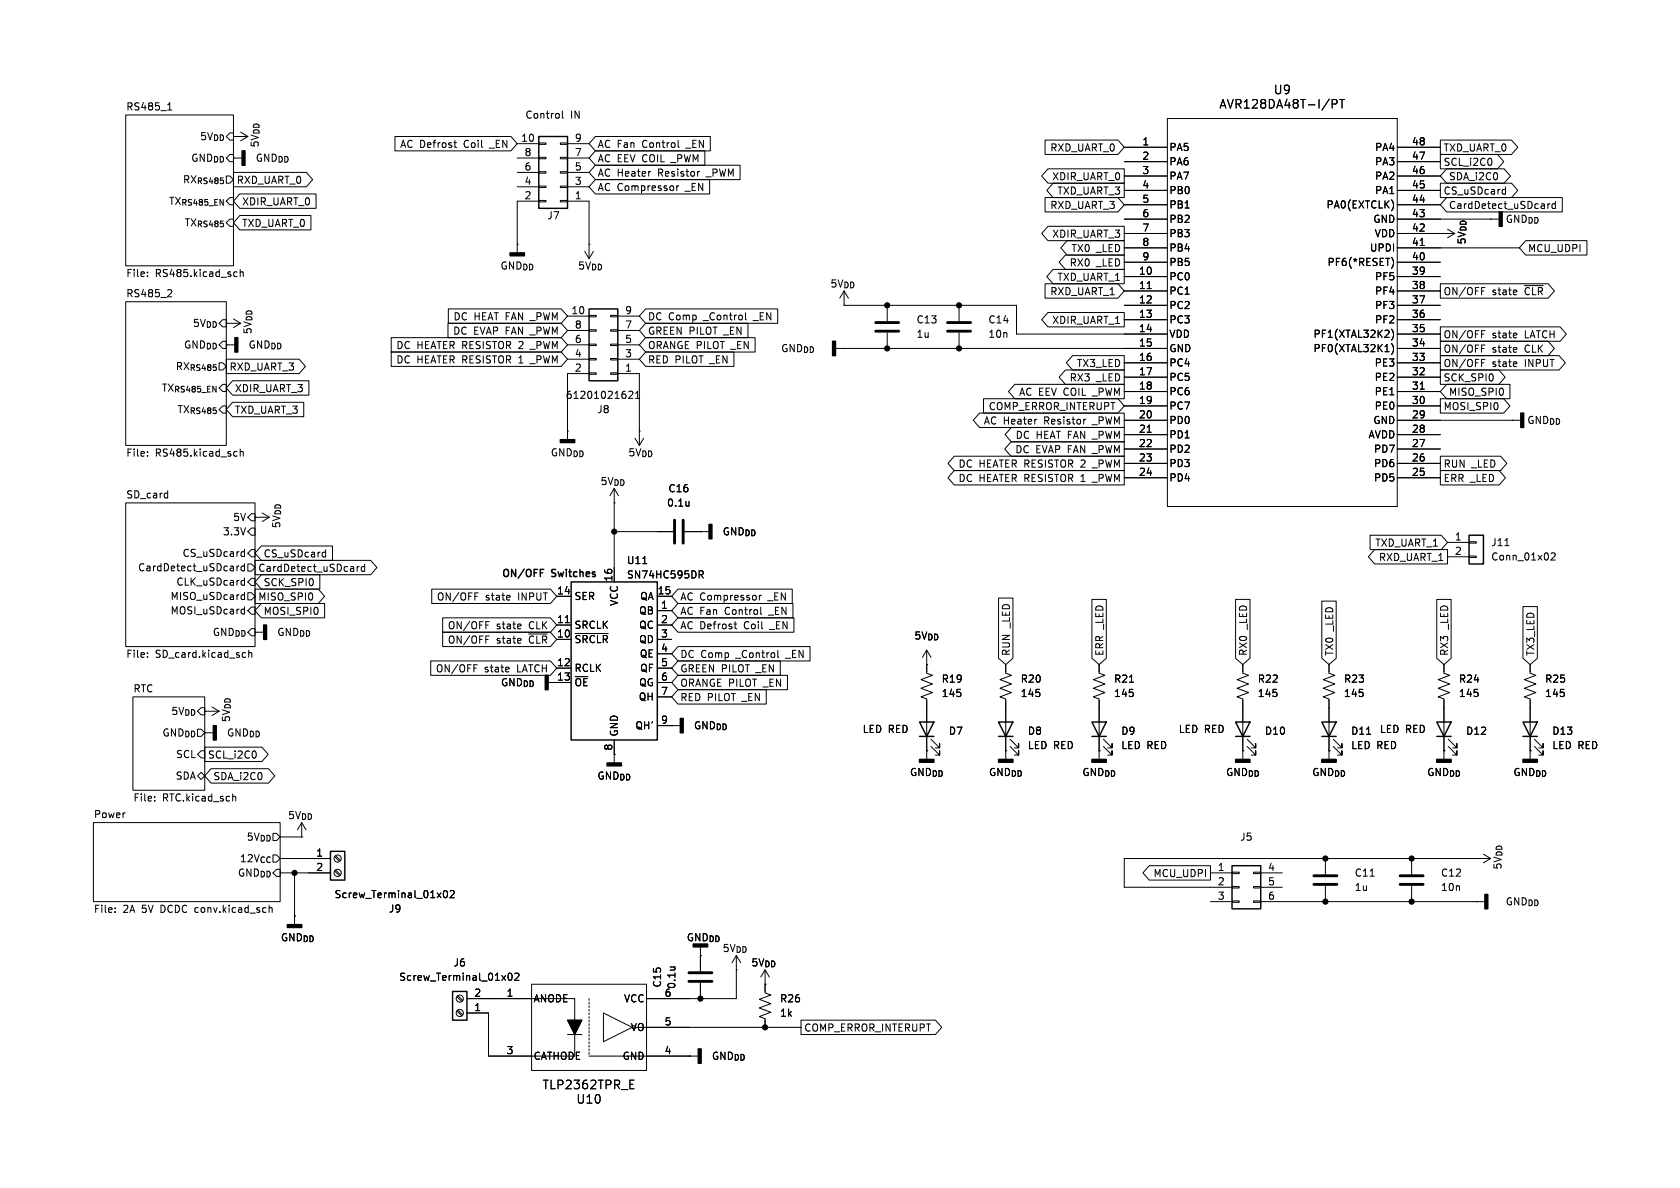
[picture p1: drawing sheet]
<svg xmlns="http://www.w3.org/2000/svg" width="297mm" height="210mm" viewBox="0 0 297 210" stroke-linecap="round" stroke-linejoin="round" font-family="sans-serif">
<g fill="none" stroke="#000" stroke-width=".18">
<path d="M29.6 19.4h.8M29.8 18.5l.2-.3v1.2M99.4 19.6v1.1l.2 .2M235.5 18.4l.7-.1 .2-.2-.1-.4-.2-.1h-.6v1.5M236.8 17.6h.9M237.3 17.6v1.5M22.2 20.3h19.1v26.7h-19.1zM41.3 30.5h12.9l1.1 1.3-1.1 1.2h-12.9zM41.3 24.1h2.5M42.4 38.1h12.6v2.5h-12.6l-1.1-1.2zM42.4 34.3h13.5v2.5h-13.5l-1.1-1.2zM42.5 23.4l1.3 .7"/>
<path d="M43.8 24.1l-1.3 .8M69.8 24.1h20.5l1.1 1.3-1.1 1.3h-20.5zM80.2 25.2h.5M80.4 25.9l.3 .2M91.4 33h3.8M91.4 30.5h3.8M91.4 27.9h3.8M91.4 25.4h3.8M95.2 35.4h1.3v.3h-1.3zM95.2 32.9h1.3v.2h-1.3zM95.2 30.4h1.3v.2h-1.3zM95.2 27.8h1.3v.3h-1.3z"/>
<path d="M95.2 25.3h1.3v.2h-1.3zM95.2 35.6h-3.8v9.1M99.1 35.4h1.2v.3h-1.2zM99.1 32.9h1.2v.2h-1.2zM99.1 30.4h1.2v.2h-1.2zM99.1 27.8h1.2v.3h-1.2zM99.1 25.3h1.2v.2h-1.2zM100.3 35.6h3.8v10.1M100.3 33h3.8M100.3 30.5h3.8M100.3 27.9h3.8M100.3 25.4h3.8"/>
<path d="M105.3 26.7h19.3v2.5h-19.3l-1.2-1.3zM105.3 29.2h25.5v2.6h-25.5l-1.2-1.3zM105.3 24.1h20.3v2.6h-20.3l-1.2-1.3zM105.3 31.7h20.2v2.6h-20.2l-1.2-1.3zM114.9 30.3h.1M119.6 32.8v.9M119.9 24.8v1.1l.2 .2M120 32.8l-.4 .3M123.7 30.3l-.3 .1M184.8 34.9h12.8l1.2 1.3-1.2 1.3h-12.8zM184.8 24.8h12.8l1.2 1.2-1.2 1.3h-12.8zM185.3 29.8h13.5v2.6h-13.5l-1.1-1.3z"/>
<path d="M186.2 32.4h12.6v2.5h-12.6l-1.1-1.2zM198.8 38.7h7.6M198.8 26h7.6M198.8 28.6h7.6M198.8 31.1h7.6M198.8 33.7h7.6M198.8 36.2h7.6M206.4 21h40.6v68.5h-40.6zM246.3 35.9v.8M247 38.7h18M247 26h7.6M247 28.6h7.6"/>
<path d="M247 31.1h7.6M247 33.7h7.6M247 36.2h7.6M254.6 32.4h12.6l1.1 1.3-1.1 1.2h-12.6zM254.6 24.8h12.6l1.1 1.2-1.1 1.3h-12.6zM254.6 27.3h10.1l1.1 1.3-1.1 1.2h-10.1zM255.7 34.9h20.5v2.6h-20.5l-1.1-1.3zM255.7 29.8h10.2l1.1 1.3-1.1 1.3h-10.2l-1.1-1.3zM263.5 38.7h.1M263.7 28.2v.8M265.8 33.5h.4M266.2 33.1v1.2"/>
<path d="M266.2 34.3h-.4M273.6 36v.9M274 36l-.4 .3M275 36.1l-.4-.1-.2 .3 .1 .5h.5M275 35.6v1.3M22.2 53.3h17.8v25.4h-17.8zM26.1 48.8v.1M26.1 48.1v.1M30.1 51.2l.3 .2-.1 .3-.7 .8h.8M40 57.2h2.5M41.3 56.4l1.2 .8M41.6 48.1h.3"/>
<path d="M41.9 48.8l-.3 .1M42.5 48.2l.1-.1h.3l.1 .8M42.5 47.6v1.3M42.5 57.2l-1.2 .7M69.2 59.7h30l1.1 1.3-1.1 1.2h-30zM79.2 57.1h20l1.1 1.3-1.1 1.3h-20zM79.3 54.6h19.9l1.1 1.3-1.1 1.3h-19.9zM91.4 43.2h.1M100.3 58.4h3.8M100.3 55.9h3.8M103.4 44.5l.7 1.2M104.1 58.3h1.3v.2h-1.3z"/>
<path d="M104.1 55.8h1.3v.2h-1.3zM104.1 43.2h.1M104.9 44.5l-.8 1.2M107.9 58.3h1.3v.2h-1.3zM107.9 55.8h1.3v.2h-1.3zM109.2 58.4h3.8M109.2 55.9h3.8M114.1 54.6h23.4v2.6h-23.4l-1.1-1.3zM114.1 57.1h18.1v2.6h-18.1l-1.1-1.3zM114.1 59.7h19.4v2.5h-19.4l-1.1-1.2zM131.8 55.3v1.1l.2 .2M149.2 54h.1"/>
<path d="M149.2 54h30.5v5.1h26.7M149.2 51.4l-.7 1.3M149.2 51.4l.8 1.3M149.2 51.4v2.6M156.8 54v2.8M156.8 58.8v2.8M169.5 54v2.8M169.5 58.8v2.8M184.8 50.2h12.8l1.2 1.2-1.2 1.3h-12.8zM185.3 55.2h13.5v2.6h-13.5l-1.1-1.3zM185.3 40h13.5v2.5h-13.5l-1.1-1.2zM186.2 47.6h12.6v2.6h-12.6l-1.1-1.3z"/>
<path d="M188.3 45.1h10.5v2.5h-10.5l-1.1-1.2zM188.7 42.5h10.1v2.6h-10.1l-1.2-1.3zM198.8 48.9h7.6M198.8 41.3h7.6M198.8 43.8h7.6M198.8 46.4h7.6M198.8 51.4h7.6M198.8 54h7.6M198.8 56.5h7.6M202.8 51h.7M246 58.2a1.46 1.46 0 0 1 0 1.9M246.1 45.5a1.49 1.49 0 0 1 0 1.9"/>
<path d="M247 48.9h7.6M247 41.3h10.2M247 43.8h21.6M247 46.4h7.6M247 51.4h7.6M247 54h7.6M247 56.5h7.6M247 59.1h7.6M251.1 43.4h.7M254.6 41.3h.1M254.6 50.2h19.1l1.1 1.2-1.1 1.3h-19.1zM254.6 57.8h21.2l1.1 1.3-1.1 1.2h-21.2z"/>
<path d="M255.9 40.5l1.3 .8M257.2 41.3l-1.3 .7M261.9 50.8h.6M261.9 58.5h.6M269.5 50.5h3.3M269.7 42.5h10.8v2.6h-10.8l-1.1-1.3zM26.1 79.9v.1M40 63.5h12.9l1.1 1.3-1.1 1.2h-12.9zM41.1 71.1h12.6v2.6h-12.6l-1.1-1.3zM41.1 67.3h13.5v2.6h-13.5l-1.1-1.3zM41.6 79.8l.3 .1M42.5 79.4v1.2"/>
<path d="M42.5 79.9l.1-.1 .3 .1 .1 .7M69.2 62.2h30l1.1 1.3-1.1 1.3h-30zM93.7 64.3h.9M93.7 61.8h.9M100.3 76.2h.1M100.3 63.5h3.8M100.3 61h3.8M104.1 65.9h1.3v.3h-1.3zM104.1 63.4h1.3v.2h-1.3zM104.1 60.8h1.3v.3h-1.3zM104.1 66h-3.8v11.7M107.9 65.9h1.3v.3h-1.3z"/>
<path d="M107.9 63.4h1.3v.2h-1.3zM107.9 60.8h1.3v.3h-1.3zM109.2 66h3.8v12.7M109.2 63.5h3.8M109.2 61h3.8M111.2 69.3l.4-.1 .3 .3-.8 .9h.8M112.3 77.5l.7 1.2M112.4 70.4h.7M112.4 69.5l.3-.3v1.2M113 76.2h.1M113.8 77.5l-.8 1.2M114.1 62.2h15.6v2.6h-15.6l-1.1-1.3z"/>
<path d="M147.7 61.6h58.7M149.2 61.6h.1M173.2 73h25.6v2.6h-25.6l-1.1-1.3zM173.9 70.5h23.7l1.2 1.3-1.2 1.2h-23.7zM178.7 78.1h20.1v2.5h-20.1l-1.1-1.2zM178.8 75.6h20v2.5h-20l-1.1-1.3zM179.4 67.9h19.4v2.6h-19.4l-1.1-1.3zM183.2 74.1h.1M188.3 65.4h10.5v2.5h-10.5l-1.1-1.2zM189.6 62.9h9.2v2.5h-9.2l-1.1-1.3zM191.9 74.1l-.2 .1M198.8 74.3h7.6"/>
<path d="M198.8 64.1h7.6M198.8 66.7h7.6M198.8 69.2h7.6M198.8 71.8h7.6M198.8 76.8h7.6M198.8 79.4h7.6M202.8 76.4h.7M246 60.7a1.46 1.46 0 0 1 0 2M247 74.3h21.9M247 61.6h7.6M247 64.1h7.6M247 66.7h7.6"/>
<path d="M247 69.2h7.6M247 71.8h7.6M247 76.8h7.6M247 79.4h7.6M251.1 68.8h.7M254.6 70.5h11.2l1.1 1.3-1.1 1.2h-11.2zM254.6 65.4h10.4l1.1 1.3-1.1 1.2h-10.4zM254.6 60.3h19.1l1.1 1.3-1.1 1.3h-19.1zM254.6 62.9h21l1.1 1.2-1.1 1.3h-21zM255.7 67.9h11.2v2.6h-11.2l-1.1-1.3zM261.9 61h.6M261.9 63.5h.6"/>
<path d="M267.3 74.3h.1M22.2 88.9h22.9v25.4h-22.9zM26.1 80.5v.1M29.5 87.2h.1M29.6 86.8v1.2M29.6 88h-.1M41.9 80.6h-.3M42.9 97.5l.3 .1M43.2 97.1v1.3M43.2 99.6v1.3M43.2 98.3l-.3 .1M43.8 99.7h.6l.7 .6-.7 .7h-.6z"/>
<path d="M44.4 93.3h.7v1.3h-.7l-.6-.6zM44.4 90.8h.7v1.3h-.7l-.6-.7zM44.4 97.2h.7v1.2h-.7l-.6-.6zM45.1 91.4h.1M45.1 99.1h20.4l1.1 1.2-1.1 1.3h-20.4zM45.1 91.4h2.5M46.2 96.5h12.6v2.6h-12.6l-1.1-1.3zM46.4 90.7l1.2 .7M47.6 91.4l-1.2 .8M57.2 97.6l.4 .1M57.6 97.2v1.3M57.6 98.4l-.4 .1"/>
<path d="M64.5 99.7v1.3M108.6 88.9h.1M108.6 94h10.4M108.6 86.4l-.8 1.2M108.6 86.4l.7 1.2M108.6 86.4v16.5M113.6 99.6h.7M121 94h4.3M121.8 88.6v.9M121.8 89.4h-.1M123.8 94h.1M168.7 83.2h30.1v2.5h-30.1l-1.1-1.2z"/>
<path d="M168.7 80.6h30.1v2.6h-30.1l-1.1-1.3zM193 85.2h1M193 82.7h1M198.8 81.9h7.6M198.8 84.5h7.6M242.2 94.6h12.6l1.1 1.3-1.1 1.3h-12.6zM243 97.2h12.9v2.5h-12.9l-1.1-1.3zM247 81.9h7.6M247 84.5h7.6M254.6 83.2h10.4l1.2 1.3-1.2 1.2h-10.4zM254.6 80.6h10.7l1.1 1.3-1.1 1.3h-10.7zM255.9 95.9h3.8"/>
<path d="M255.9 98.4h3.8M259.7 95.8h1.3v.2h-1.3zM259.7 98.3h1.3v.3h-1.3zM266.1 96.5h.7M274.2 97.9l.5-.2 .2 .4-.7 .9h.7M26.1 115.4v.1M26.1 116.1v.1M41.9 100.1v.8M42.3 100.1l-.4 .2M42.9 102.6l.3 .1M42.9 105.1l.3 .1M42.9 107.7h.3"/>
<path d="M43.1 115.4h.3M43.2 100.1h-.3l-.3 .2 .1 .5h.5M43.2 102.2v1.2M43.2 104.7v1.3M43.2 107.3v1.2M43.2 103.4h-.3M43.2 105.9l-.3 .1M43.2 108.5h-.3M43.4 116.1l-.3 .1M43.8 104.8h.6l.7 .6-.7 .6h-.6zM44 115.5l.2-.1h.3v.8M44 114.9v1.3"/>
<path d="M44.4 102.2h.7v1.3h-.7l-.6-.6zM44.4 107.3h.7v1.3h-.7l-.6-.6zM45.1 104.1h11.2l1.1 1.3-1.1 1.3h-11.2zM46.2 101.6h10.3v2.5h-10.3l-1.1-1.2zM46.2 106.7h11.2v2.5h-11.2l-1.1-1.2zM63.1 100.2v.8M63.5 100.2l-.4 .2M64.5 100.2h-.4l-.2 .2 .1 .5h.5M76.1 116.8h21.2l1.1 1.3-1.1 1.3h-21.2zM76.3 104.1h21l1.1 1.3-1.1 1.3h-21zM78.3 111.8h19l1.1 1.2-1.1 1.3h-19zM78.3 109.2h19l1.1 1.3-1.1 1.3h-19z"/>
<path d="M83.8 117.5h.6M84 104.8h.6M85.9 112.4h.6M85.9 109.9h.6M93.5 112.1h3.3M98.4 105.4h2.6M98.4 110.5h2.6M98.4 113h2.6M98.4 118.1h2.6M99.9 110.1h.8M101.7 112h5.8M116.2 105.4h2.5"/>
<path d="M116.2 110.5h2.5M116.2 113h2.5M116.2 118.1h2.5M116.2 108h2.5M116.2 115.6h2.5M119.9 114.3h23.3v2.5h-23.3l-1.2-1.2zM119.9 116.8h18v2.6h-18l-1.2-1.3zM119.9 106.7h20.3v2.5h-20.3l-1.2-1.2zM119.9 104.1h20.2v2.6h-20.2l-1.2-1.3zM119.9 109.2h20.5v2.6h-20.5l-1.2-1.3zM119.9 119.4h19.3v2.5h-19.3l-1.2-1.2zM123.6 100.9h.5l.2 .3-.1 .3-.6 .1"/>
<path d="M123.9 101.6l.4 .6M129.8 110.3h.5M130 111l.3 .2M134.2 105.2v.9M134.5 107.4v1l.2 .2M134.6 105.2l-.4 .3M137.5 115v1.1l.2 .1M163.8 114.9v4.1l1 .4-2 .7 2 .8-2 .8 2 .7-2 .8 1 .4v10.6M163.8 117.5h.1M163.8 114.9l-.7 1.3M163.8 114.9l.8 1.3M176.5 105.7h2.6v10.7l-1.3 1.1-1.3-1.1z"/>
<path d="M177.8 117.5v1.5l1 .4-2 .7 2 .8-2 .8 2 .7-2 .8 1 .4v10.6M193 106h2.6v10.4l-1.3 1.1-1.3-1.1zM194.3 117.5v1.5l1 .4-2 .7 2 .8-2 .8 2 .7-2 .8 1 .4v10.6M218.4 106h2.6v10.4l-1.3 1.1-1.3-1.1zM219.7 117.5v1.5l1 .4-2 .7 2 .8-2 .8 2 .7-2 .8 1 .4v10.6M233.7 106.3h2.5v10.1l-1.3 1.1-1.2-1.1zM234.9 117.5v1.5l1.1 .4-2.1 .7 2.1 .8-2.1 .8 2.1 .7-2.1 .8 1 .4v10.6M254 106h2.5v10.4l-1.2 1.1-1.3-1.1zM255.3 117.5v1.5l1 .4-2 .7 2 .8-2 .8 2 .7-2 .8 1 .4v10.6M269.2 107.2h2.6v9.2l-1.3 1.1-1.3-1.1zM270.5 117.5v1.5l1 .4-2 .7 2 .8-2 .8 2 .7-2 .8 1 .4v10.6M23.5 123.2h12.7v16.5h-12.7z"/>
<path d="M34.9 137.2l.7-.7 .6 .7-.6 .6zM35.6 132.7h.6v1.3h-.6l-.7-.6zM36.2 132.1h10.1l1.1 1.3-1.1 1.2h-10.1zM36.2 125.7h2.5M37.3 135.9h10.2l1.1 1.3-1.1 1.2h-10.2l-1.1-1.2zM37.5 125l1.2 .7M38.7 125.7l-1.2 .8M45.2 133v.8M96.9 120.7h4.1M108.6 133.4h.1M108.6 130.8v4.1M116.2 120.7h2.5"/>
<path d="M116.2 123.2h2.5M116.2 128.3h4.1M118.7 128.3h.1M119.9 121.9h15.6v2.6h-15.6l-1.2-1.3zM163.8 132.7h.1M164.6 132l1.5 1.5v-.8v.8h-.7M164.6 130.7l1.5 1.5v-.8v.8h-.7M177.8 132.7h.1M178.6 132l1.5 1.5v-.8v.8h-.8M178.6 130.7l1.5 1.5v-.8v.8h-.8M194.3 132.7h.1M195.1 132l1.5 1.5v-.8v.8h-.8"/>
<path d="M195.1 130.7l1.5 1.5v-.8v.8h-.8M199.7 120.6h.7M219.7 132.7h.1M220.5 132l1.5 1.5v-.8v.8h-.8M220.5 130.7l1.5 1.5v-.8v.8h-.8M234.9 132.7h.1M235.7 132l1.5 1.5v-.8v.8h-.7M235.7 130.7l1.5 1.5v-.8v.8h-.7M241.6 129.8h.7M255.3 132.7h.1M256 132l1.6 1.5v-.8v.8h-.8M256 130.7l1.6 1.5v-.8v.8h-.8"/>
<path d="M270.5 132.7h.1M271.3 132l1.5 1.5v-.8v.8h-.8M271.3 130.7l1.5 1.5v-.8v.8h-.8M16.5 145.4h33v14h-33zM27.3 141.5v.1M27.3 140.8v.1M41.2 140.8h.4l.1 .8M49.5 151.8h8.9M49.5 154.3h8.9M49.5 148h3.8M52.1 154.3v9.1M53.3 148h.1"/>
<path d="M53.3 145.4l-.7 1.3M53.3 145.4l.8 1.3M53.3 145.4v2.6M59.2 151.4l.8 .9M59.2 154l.8 .8M59.3 151.3l.9 .8M59.3 153.8l.9 .8M78.5 157.5l.2-.1a.68 .68 0 0 1 .4 .7 .68 .68 0 0 1-.4 .6l-.2-.1-.1-.4zM79.6 157.5l.5-.1 .2 .4-.8 .9h.8M203.2 153h10.8v2.6h-10.8l-1.1-1.3zM214 154.3h3.8M214 159.4h3.8"/>
<path d="M217.8 154.2h1.3v.2h-1.3zM217.8 156.7h1.3v.3h-1.3zM217.8 159.3h1.3v.2h-1.3zM221.6 154.2h1.3v.2h-1.3zM221.6 156.7h1.3v.3h-1.3zM221.6 159.3h1.3v.2h-1.3zM222.9 154.3h3.8M222.9 156.8h3.8M222.9 159.4h39.6M234.3 151.8v2.8M234.3 156.6v2.8M242.2 154.9h.8"/>
<path d="M249.6 151.8v2.8M249.6 156.6v2.8M261 159.4h.1M261 151.8h.1M262.3 151l1.2 .8M263.5 151.8h-64.7v5h19M263.5 151.8l-1.2 .7M20.4 161.2v.1M20.4 160.5v.1M47.6 160v1.3M47.6 160.6l.2-.2 .3 .1v.8M52.1 161.9h.1"/>
<path d="M80.8 178.7l.8 .9M80.8 176.2l.8 .8M80.9 178.6l.9 .8M80.9 176l.9 .9M82.5 176.5h19.1v10.2h-15.2v-7.6h-3.9M89.9 172.2l.2-.2a.68 .68 0 0 1 .4 .7 .68 .68 0 0 1-.4 .6l-.2-.1-.1-.4zM91 172.2l.5-.2 .2 .4-.7 .9h.7M94 174h20.3v15.2h-20.3zM104.1 176.5v.3M104.1 177.2v.3M104.1 177.8v.3M104.1 178.4v.4"/>
<path d="M104.1 179.1v.3M104.1 179.7v.3M106.7 179.1l5.1 2.5-5.1 2.6zM118.5 170.9h.8M119.2 170.9l.1 .1M123.8 168.9h.1M123.8 167.4v4.3M123.8 173.7v2.8M130.2 171.5h.1M130.2 168.9l-.8 1.3M130.2 168.9l.7 1.3M130.2 168.9v7.6h-15.9"/>
<path d="M135.3 174h.1M135.3 171.5v4l1 .4-2.1 .8 2.1 .7-2.1 .8 2.1 .7-2.1 .8 1.1 .4v1.5M135.3 171.5l-.8 1.2M135.3 171.5l.7 1.2M100.3 180.3h2.6l-1.3 2.6zM100.3 182.9h2.6M104.1 180.3v.4M104.1 181v.3M104.1 181.6v.3M104.1 182.2v.4M104.1 182.9v.3M104.1 183.5v.3"/>
<path d="M104.1 184.2v.3M104.1 184.8v.3M104.1 185.4v.3M104.1 186.1v.3M104.1 186.7h19.3M111.4 191.7h.5M111.4 192.5h.7M111.4 190.9h.7M114.3 181.6h27.3M121.9 186.7h.1M141.6 180.3h23.8l1.1 1.3-1.1 1.3h-23.8z"/>
<circle cx="59.7" cy="151.8" r=".63"/>
<circle cx="59.7" cy="154.3" r=".63"/>
<circle cx="81.3" cy="176.5" r=".63"/>
<circle cx="81.3" cy="179.1" r=".63"/>
</g>
<g fill="none" stroke="#000" stroke-width=".25">
<path d="M95.2 24.1h5.1v12.7h-5.1zM104.1 54.6h5.1v12.7h-5.1zM259.7 94.6h2.6v5.1h-2.6zM95.5 101.3h.4M95.5 100.7h.6M101 102.9h15.2v27.9h-15.2zM162.6 127.6h2.5l-1.3 2.6zM162.6 130.2h2.5M176.5 127.6h2.6l-1.3 2.6zM176.5 130.2h2.6M193 127.6h2.6l-1.3 2.6zM193 130.2h2.6"/>
<path d="M218.4 127.6h2.6l-1.3 2.6zM218.4 130.2h2.6M233.7 127.6h2.5l-1.3 2.6zM233.7 130.2h2.5M254 127.6h2.5l-1.2 2.6zM254 130.2h2.5M269.2 127.6h2.6l-1.3 2.6zM269.2 130.2h2.6M58.4 150.5h2.6v5.1h-2.6zM217.8 153h5.1v7.7h-5.1zM80 175.3h2.5v5h-2.5z"/>
</g>
<g fill="#000" stroke="#000" stroke-width=".25">
<path d="M42.8 26.7h.5v2.5h-.5zM90.2 44.7h2.5v.5h-2.5zM265 37.5h.6v2.5h-.6zM41.5 59.7h.5v2.5h-.5zM99.1 77.7h2.5v.5h-2.5zM147.2 60.3h.5v2.6h-.5zM268.9 73h.5v2.6h-.5zM125.3 92.7h.6v2.6h-.6zM46.6 110.5h.5v2.5h-.5zM96.4 119.4h.5v2.5h-.5zM37.7 128.3h.5v2.5h-.5zM107.3 134.9h2.6v.5h-2.6z"/>
<path d="M120.3 127h.5v2.5h-.5zM162.6 134.2h2.5v.5h-2.5zM176.5 134.2h2.6v.5h-2.6zM193 134.2h2.6v.5h-2.6zM218.4 134.2h2.6v.5h-2.6zM233.7 134.2h2.5v.5h-2.5zM254 134.2h2.5v.5h-2.5zM269.2 134.2h2.6v.5h-2.6zM50.8 163.4h2.5v.6h-2.5zM262.5 158.1h.5v2.6h-.5zM123.4 185.4h.6v2.6h-.6z"/>
</g>
<path d="M154.8 57h4.1M154.8 58.5h4.1M167.5 57h4.1M167.5 58.5h4.1M119.3 91.9v4.1M120.8 91.9v4.1M232.3 154.8h4M232.3 156.3h4M247.5 154.8h4.1M247.5 156.3h4.1M121.8 173.5h4.1M121.8 172h4.1" fill="none" stroke="#000" stroke-width=".51"/>
<g fill="#000" stroke="#000" stroke-width=".18">
<path d="M100.3 180.3h2.6l-1.3 2.6z"/>
<circle cx="156.8" cy="54" r=".46"/>
<circle cx="169.5" cy="54" r=".46"/>
<circle cx="156.8" cy="61.6" r=".46"/>
<circle cx="169.5" cy="61.6" r=".46"/>
<circle cx="108.6" cy="94" r=".46"/>
<circle cx="52.1" cy="154.3" r=".46"/>
<circle cx="234.3" cy="151.8" r=".46"/>
<circle cx="234.3" cy="159.4" r=".46"/>
<circle cx="249.6" cy="151.8" r=".46"/>
<circle cx="249.6" cy="159.4" r=".46"/>
<circle cx="123.8" cy="176.5" r=".46"/>
<circle cx="135.3" cy="181.6" r=".46"/>
</g>
<g font-size="2.1">
<text x="225.1" y="16.9">U9</text>
<text x="215.5" y="19.4">AVR128DA48T-I/PT</text>
<text x="95.8" y="192.8">TLP2362TPR_E</text>
<text x="101.8" y="195.3">U10</text>
</g>
<g font-size="1.8">
<text x="22.2" y="19.6">RS485_1</text>
<text x="92.8" y="21.2">Control</text>
<text x="100.9" y="21.2">IN</text>
<text x="33.7" y="28.8">GND_{DD}</text>
<text x="35.2" y="25">5V_{DD}</text>
<text x="45.1" y="28.8">GND_{DD}</text>
<text x="45.9" y="26.2" transform="rotate(-90 45.9 26.2)">5V_{DD}</text>
<text x="70.6" y="26.4">AC Defrost</text>
<text x="82.1" y="26.4">Coil</text>
<text x="87" y="26.4">_EN</text>
<text x="92" y="25.1">10</text>
<text x="92.6" y="27.7">8</text>
<text x="101.5" y="27.7">7</text>
<text x="101.5" y="25.1">9</text>
<text x="105.6" y="28.9">AC EEV COIL</text>
<text x="105.6" y="26.4">AC Fan</text>
<text x="113.7" y="26.4">Control</text>
<text x="119.1" y="28.9">_PWM</text>
<text x="121.7" y="26.4">_EN</text>
<text x="185.6" y="27">RXD_UART_0</text>
<text x="201.9" y="25.8">1</text>
<text x="201.9" y="28.3">2</text>
<text x="206.6" y="26.9">PA5</text>
<text x="206.6" y="29.4">PA6</text>
<text x="243" y="26.9">PA4</text>
<text x="243" y="29.4">PA3</text>
<text x="249.5" y="25.8">48</text>
<text x="249.5" y="28.3">47</text>
<text x="255.1" y="27">TXD_UART_0</text>
<text x="255.1" y="29.5">SCL_i2C0</text>
<text x="32.2" y="32.6">RX_{RS485}RXD_UART_0</text>
<text x="92.6" y="35.3">2</text>
<text x="92.6" y="32.8">4</text>
<text x="92.6" y="30.2">6</text>
<text x="101.5" y="35.3">1</text>
<text x="101.5" y="32.8">3</text>
<text x="101.5" y="30.2">5</text>
<text x="105.6" y="31.4">AC Heater</text>
<text x="105.6" y="34">AC Compressor</text>
<text x="116.4" y="31.4">Resistor</text>
<text x="121.4" y="34">_EN</text>
<text x="125.3" y="31.4">_PWM</text>
<text x="185.9" y="32.1">XDIR_UART_0</text>
<text x="186.8" y="34.6">TXD_UART_3</text>
<text x="201.9" y="30.9">3</text>
<text x="201.9" y="33.4">4</text>
<text x="201.9" y="35.9">5</text>
<text x="206.6" y="32">PA7</text>
<text x="206.6" y="34.5">PB0</text>
<text x="243" y="32">PA2</text>
<text x="243" y="34.5">PA1</text>
<text x="249.5" y="30.9">46</text>
<text x="249.5" y="33.4">45</text>
<text x="249.5" y="35.9">44</text>
<text x="255.1" y="34.6">CS_uSDcard</text>
<text x="256.1" y="32.1">SDA_i2C0</text>
<text x="29.7" y="36.4">TX_{RS485_EN}XDIR_UART_0</text>
<text x="32.5" y="40.2">TX_{RS485} TXD_UART_0</text>
<text x="96.7" y="39">J7</text>
<text x="185.6" y="37.1">RXD_UART_3</text>
<text x="201.9" y="38.5">6</text>
<text x="201.9" y="41">7</text>
<text x="206.6" y="37.1">PB1</text>
<text x="206.6" y="39.6">PB2</text>
<text x="234.4" y="37.1">PA0(EXTCLK)</text>
<text x="242.7" y="39.6">GND</text>
<text x="249.5" y="38.5">43</text>
<text x="249.5" y="41">42</text>
<text x="256.1" y="37.1">CardDetect_uSDcard</text>
<text x="266.1" y="39.6">GND_{DD}</text>
<text x="88.4" y="47.9">GND_{DD}</text>
<text x="102.1" y="47.9">5V_{DD}</text>
<text x="185.9" y="42.2">XDIR_UART_3</text>
<text x="189" y="47.3">RX0</text>
<text x="189.3" y="44.8">TX0</text>
<text x="193.9" y="47.3">_LED</text>
<text x="193.9" y="44.8">_LED</text>
<text x="201.9" y="43.6">8</text>
<text x="201.9" y="46.1">9</text>
<text x="206.6" y="42.1">PB3</text>
<text x="206.6" y="44.7">PB4</text>
<text x="206.6" y="47.2">PB5</text>
<text x="234.6" y="47.2">PF6(*RESET)</text>
<text x="242.1" y="44.7">UPDI</text>
<text x="242.9" y="42.1">VDD</text>
<text x="249.5" y="43.6">41</text>
<text x="249.5" y="46.1">40</text>
<text x="259.3" y="43.3" transform="rotate(-90 259.3 43.3)">5V_{DD}</text>
<text x="270" y="44.8">MCU_UDPI</text>
<text x="22.2" y="49.3">File:</text>
<text x="22.2" y="52.6">RS485_2</text>
<text x="27.4" y="49.3">RS485.kicad_sch</text>
<text x="146.7" y="51">5V_{DD}</text>
<text x="185.6" y="52.4">RXD_UART_1</text>
<text x="186.8" y="49.8">TXD_UART_1</text>
<text x="201.3" y="48.6">10</text>
<text x="201.3" y="51.2">11</text>
<text x="201.3" y="53.7">12</text>
<text x="206.6" y="49.8">PC0</text>
<text x="206.6" y="52.3">PC1</text>
<text x="243" y="49.8">PF5</text>
<text x="243" y="52.3">PF4</text>
<text x="249.5" y="48.6">39</text>
<text x="249.5" y="51.2">38</text>
<text x="249.5" y="53.7">37</text>
<text x="255.1" y="52.4">ON/OFF</text>
<text x="263.8" y="52.4">state</text>
<text x="269.7" y="52.4">~{CLR}</text>
<text x="34" y="58">5V_{DD}</text>
<text x="44.7" y="59.2" transform="rotate(-90 44.7 59.2)">5V_{DD}</text>
<text x="80" y="59.4">DC EVAP FAN _PWM</text>
<text x="80.1" y="56.8">DC HEAT FAN _PWM</text>
<text x="100.9" y="55.6">10</text>
<text x="101.5" y="58.2">8</text>
<text x="110.4" y="58.2">7</text>
<text x="110.4" y="55.6">9</text>
<text x="114.5" y="56.8">DC Comp</text>
<text x="114.5" y="59.4">GREEN PILOT</text>
<text x="124.6" y="56.8">_Control</text>
<text x="128.2" y="59.4">_EN</text>
<text x="133.6" y="56.8">_EN</text>
<text x="161.9" y="59.9">1u</text>
<text x="161.9" y="57.4">C13</text>
<text x="174.6" y="57.4">C14</text>
<text x="174.6" y="59.9">10n</text>
<text x="185.9" y="57.5">XDIR_UART_1</text>
<text x="201.3" y="56.3">13</text>
<text x="201.3" y="58.8">14</text>
<text x="206.6" y="54.8">PC2</text>
<text x="206.6" y="57.4">PC3</text>
<text x="206.6" y="59.9">VDD</text>
<text x="232.1" y="59.9">PF1(XTAL32K2)</text>
<text x="243" y="54.8">PF3</text>
<text x="243" y="57.4">PF2</text>
<text x="249.5" y="56.3">36</text>
<text x="249.5" y="58.8">35</text>
<text x="30.9" y="65.6">RX_{RS485}RXD_UART_3</text>
<text x="32.4" y="61.8">GND_{DD}</text>
<text x="43.8" y="61.8">GND_{DD}</text>
<text x="70" y="64.5">DC HEATER RESISTOR 1</text>
<text x="70" y="61.9">DC HEATER RESISTOR 2</text>
<text x="94.4" y="64.5">_PWM</text>
<text x="94.4" y="61.9">_PWM</text>
<text x="101.5" y="65.8">2</text>
<text x="101.5" y="63.2">4</text>
<text x="101.5" y="60.7">6</text>
<text x="110.4" y="65.8">1</text>
<text x="110.4" y="63.2">3</text>
<text x="110.4" y="60.7">5</text>
<text x="114.5" y="61.9">ORANGE PILOT</text>
<text x="114.5" y="64.5">RED PILOT</text>
<text x="125.7" y="64.5">_EN</text>
<text x="129.4" y="61.9">_EN</text>
<text x="138" y="62.5">GND_{DD}</text>
<text x="190.3" y="65.1">TX3_LED</text>
<text x="201.3" y="61.3">15</text>
<text x="201.3" y="63.9">16</text>
<text x="206.6" y="62.5">GND</text>
<text x="206.6" y="65">PC4</text>
<text x="232.1" y="62.5">PF0(XTAL32K1)</text>
<text x="242.9" y="65">PE3</text>
<text x="249.5" y="61.3">34</text>
<text x="249.5" y="63.9">33</text>
<text x="255.1" y="62.5">ON/OFF</text>
<text x="255.1" y="60">ON/OFF</text>
<text x="255.1" y="65.1">ON/OFF</text>
<text x="263.8" y="62.5">state</text>
<text x="263.8" y="60">state</text>
<text x="263.8" y="65.1">state</text>
<text x="269.7" y="62.5">CLK</text>
<text x="269.7" y="60">LATCH</text>
<text x="269.7" y="65.1">INPUT</text>
<text x="28.5" y="69.4">TX_{RS485_EN}XDIR_UART_3</text>
<text x="99.9" y="70.7">61201021621</text>
<text x="180.1" y="70.2">AC EEV COIL</text>
<text x="189" y="67.6">RX3</text>
<text x="193.5" y="70.2">_PWM</text>
<text x="193.9" y="67.6">_LED</text>
<text x="201.3" y="66.4">17</text>
<text x="201.3" y="69">18</text>
<text x="201.3" y="71.5">19</text>
<text x="206.6" y="67.5">PC5</text>
<text x="206.6" y="70.1">PC6</text>
<text x="242.9" y="67.5">PE2</text>
<text x="242.9" y="70.1">PE1</text>
<text x="249.5" y="66.4">32</text>
<text x="249.5" y="69">31</text>
<text x="249.5" y="71.5">30</text>
<text x="255.1" y="67.6">SCK_SPI0</text>
<text x="256.1" y="70.2">MISO_SPI0</text>
<text x="31.2" y="73.3">TX_{RS485} TXD_UART_3</text>
<text x="105.5" y="73.3">J8</text>
<text x="173.8" y="75.2">AC Heater</text>
<text x="174.7" y="72.7">COMP_ERROR_INTERUPT</text>
<text x="179.4" y="77.8">DC HEAT FAN _PWM</text>
<text x="184.7" y="75.2">Resistor</text>
<text x="193.5" y="75.2">_PWM</text>
<text x="201.3" y="74">20</text>
<text x="201.3" y="76.6">21</text>
<text x="206.6" y="72.6">PC7</text>
<text x="206.6" y="75.2">PD0</text>
<text x="206.6" y="77.7">PD1</text>
<text x="241.8" y="77.7">AVDD</text>
<text x="242.7" y="75.2">GND</text>
<text x="242.9" y="72.6">PE0</text>
<text x="249.5" y="74">29</text>
<text x="249.5" y="76.6">28</text>
<text x="255.1" y="72.7">MOSI_SPI0</text>
<text x="269.9" y="75.2">GND_{DD}</text>
<text x="22.2" y="81.1">File:</text>
<text x="27.4" y="81.1">RS485.kicad_sch</text>
<text x="97.3" y="80.9">GND_{DD}</text>
<text x="111" y="80.9">5V_{DD}</text>
<text x="169.3" y="82.9">DC HEATER RESISTOR 2</text>
<text x="179.4" y="80.3">DC EVAP FAN _PWM</text>
<text x="193.7" y="82.9">_PWM</text>
<text x="201.3" y="79.1">22</text>
<text x="201.3" y="81.7">23</text>
<text x="206.6" y="80.2">PD2</text>
<text x="206.6" y="82.8">PD3</text>
<text x="242.8" y="80.2">PD7</text>
<text x="242.8" y="82.8">PD6</text>
<text x="249.5" y="79.1">27</text>
<text x="249.5" y="81.7">26</text>
<text x="255.1" y="82.9">RUN</text>
<text x="260.2" y="82.9">_LED</text>
<text x="22.2" y="88.2">SD_card</text>
<text x="106.1" y="86">5V_{DD}</text>
<text x="117.8" y="89.8">0.1u</text>
<text x="118.1" y="87.2">C16</text>
<text x="169.3" y="85.4">DC HEATER RESISTOR 1</text>
<text x="193.7" y="85.4">_PWM</text>
<text x="201.3" y="84.2">24</text>
<text x="206.6" y="85.3">PD4</text>
<text x="242.8" y="85.3">PD5</text>
<text x="249.5" y="84.2">25</text>
<text x="255.1" y="85.4">ERR _LED</text>
<text x="39.3" y="94.8">3.3V</text>
<text x="41.1" y="92.3">5V</text>
<text x="49.8" y="93.5" transform="rotate(-90 49.8 93.5)">5V_{DD}</text>
<text x="127.6" y="94.8">GND_{DD}</text>
<text x="257.1" y="95.6">1</text>
<text x="24.3" y="101.2">CardDetect_uSDcard</text>
<text x="32.2" y="98.7">CS_uSDcard</text>
<text x="45.6" y="101.3">CardDetect_uSDcard</text>
<text x="46.5" y="98.7">CS_uSDcard</text>
<text x="110.7" y="99.9">U11</text>
<text x="243" y="96.8">TXD_UART_1</text>
<text x="243.7" y="99.4">RXD_UART_1</text>
<text x="257.1" y="98.2">2</text>
<text x="263.5" y="99.3">Conn_01x02</text>
<text x="263.5" y="96.7">J11</text>
<text x="30.1" y="106.3">MISO_uSDcard</text>
<text x="31.1" y="103.7">CLK_uSDcard</text>
<text x="45.6" y="106.4">MISO_SPI0</text>
<text x="46.5" y="103.8">SCK_SPI0</text>
<text x="77.1" y="106.4">ON/OFF</text>
<text x="85.8" y="106.4">state</text>
<text x="88.6" y="102.4">ON/OFF</text>
<text x="91.7" y="106.4">INPUT</text>
<text x="97.5" y="102.4">Switches</text>
<text x="98.4" y="105.2">14</text>
<text x="101.5" y="106.3">SER</text>
<text x="108.3" y="102.9" transform="rotate(-90 108.3 102.9)">16</text>
<text x="109.4" y="107.2" transform="rotate(-90 109.4 107.2)">VCC</text>
<text x="110.7" y="102.5">SN74HC595DR</text>
<text x="113.1" y="106.3">QA</text>
<text x="116.2" y="105.2">15</text>
<text x="116.8" y="107.7">1</text>
<text x="120.2" y="106.4">AC Compressor</text>
<text x="136" y="106.4">_EN</text>
<text x="30.1" y="108.8">MOSI_uSDcard</text>
<text x="37.5" y="112.6">GND_{DD}</text>
<text x="46.5" y="108.9">MOSI_SPI0</text>
<text x="48.9" y="112.6">GND_{DD}</text>
<text x="79.1" y="114">ON/OFF</text>
<text x="79.1" y="111.4">ON/OFF</text>
<text x="87.7" y="114">state</text>
<text x="87.7" y="111.4">state</text>
<text x="93.6" y="114">~{CLR}</text>
<text x="93.6" y="111.4">CLK</text>
<text x="98.4" y="110.2">11</text>
<text x="98.4" y="112.8">10</text>
<text x="101.5" y="111.4">SRCLK</text>
<text x="101.5" y="113.9">~{SRCLR}</text>
<text x="112.9" y="108.8">QB</text>
<text x="112.9" y="111.4">QC</text>
<text x="112.9" y="113.9">QD</text>
<text x="116.8" y="110.2">2</text>
<text x="116.8" y="112.8">3</text>
<text x="120.2" y="108.9">AC Fan</text>
<text x="120.2" y="111.4">AC Defrost</text>
<text x="128.3" y="108.9">Control</text>
<text x="131.6" y="111.4">Coil</text>
<text x="136.3" y="108.9">_EN</text>
<text x="136.5" y="111.4">_EN</text>
<text x="161.5" y="113.3">5V_{DD}</text>
<text x="178.8" y="110.9" transform="rotate(-90 178.8 110.9)">_LED</text>
<text x="220.7" y="111.2" transform="rotate(-90 220.7 111.2)">_LED</text>
<text x="235.9" y="111.5" transform="rotate(-90 235.9 111.5)">_LED</text>
<text x="256.2" y="111.2" transform="rotate(-90 256.2 111.2)">_LED</text>
<text x="22.2" y="116.6">File:</text>
<text x="27.4" y="116.6">SD_card.kicad_sch</text>
<text x="77" y="119.1">ON/OFF</text>
<text x="85.6" y="119.1">state</text>
<text x="91.5" y="119.1">LATCH</text>
<text x="98.4" y="117.9">12</text>
<text x="101.5" y="119">RCLK</text>
<text x="113" y="116.4">QE</text>
<text x="113.1" y="119">QF</text>
<text x="116.8" y="115.3">4</text>
<text x="116.8" y="117.9">5</text>
<text x="120.2" y="116.5">DC Comp</text>
<text x="120.2" y="119.1">GREEN PILOT</text>
<text x="130.3" y="116.5">_Control</text>
<text x="133.9" y="119.1">_EN</text>
<text x="139.3" y="116.5">_EN</text>
<text x="178.8" y="116" transform="rotate(-90 178.8 116)">RUN</text>
<text x="195.3" y="116" transform="rotate(-90 195.3 116)">ERR _LED</text>
<text x="220.7" y="116" transform="rotate(-90 220.7 116)">RX0</text>
<text x="235.9" y="116" transform="rotate(-90 235.9 116)">TX0</text>
<text x="256.2" y="116" transform="rotate(-90 256.2 116)">RX3</text>
<text x="271.5" y="116" transform="rotate(-90 271.5 116)">TX3_LED</text>
<text x="23.5" y="122.5">RTC</text>
<text x="88.4" y="121.5">GND_{DD}</text>
<text x="98.4" y="120.4">13</text>
<text x="101.5" y="121.5">~{OE}</text>
<text x="112.8" y="124.1">QH</text>
<text x="112.9" y="121.5">QG</text>
<text x="116.8" y="120.4">6</text>
<text x="116.8" y="122.9">7</text>
<text x="120.2" y="124.1">RED PILOT</text>
<text x="120.2" y="121.6">ORANGE PILOT</text>
<text x="131.4" y="124.1">_EN</text>
<text x="135.2" y="121.6">_EN</text>
<text x="166.4" y="123.4">145</text>
<text x="166.4" y="120.9">R19</text>
<text x="180.3" y="123.4">145</text>
<text x="180.3" y="120.9">R20</text>
<text x="196.9" y="123.4">145</text>
<text x="196.9" y="120.9">R21</text>
<text x="222.3" y="123.4">145</text>
<text x="222.3" y="120.9">R22</text>
<text x="237.5" y="123.4">145</text>
<text x="237.5" y="120.9">R23</text>
<text x="257.8" y="123.4">145</text>
<text x="257.8" y="120.9">R24</text>
<text x="273.1" y="123.4">145</text>
<text x="273.1" y="120.9">R25</text>
<text x="28.6" y="130.4">GND_{DD}</text>
<text x="30.2" y="126.6">5V_{DD}</text>
<text x="40" y="130.4">GND_{DD}</text>
<text x="40.9" y="127.8" transform="rotate(-90 40.9 127.8)">5V_{DD}</text>
<text x="109.4" y="130.3" transform="rotate(-90 109.4 130.3)">GND</text>
<text x="112.2" y="129.1">QH'</text>
<text x="116.8" y="128">9</text>
<text x="122.6" y="129.1">GND_{DD}</text>
<text x="152.4" y="129.8">LED RED</text>
<text x="167.6" y="130.1">D7</text>
<text x="181.6" y="130.1">D8</text>
<text x="198.1" y="130.1">D9</text>
<text x="208.3" y="129.8">LED RED</text>
<text x="223.5" y="130.1">D10</text>
<text x="238.8" y="130.1">D11</text>
<text x="243.8" y="129.8">LED RED</text>
<text x="259.1" y="130.1">D12</text>
<text x="274.3" y="130.1">D13</text>
<text x="31" y="134.2">SCL</text>
<text x="36.7" y="134.3">SCL_i2C0</text>
<text x="108.3" y="132.8" transform="rotate(-90 108.3 132.8)">8</text>
<text x="160.8" y="137.4">GND_{DD}</text>
<text x="174.7" y="137.4">GND_{DD}</text>
<text x="181.6" y="132.6">LED RED</text>
<text x="191.2" y="137.4">GND_{DD}</text>
<text x="198.1" y="132.6">LED RED</text>
<text x="216.6" y="137.4">GND_{DD}</text>
<text x="231.9" y="137.4">GND_{DD}</text>
<text x="238.8" y="132.6">LED RED</text>
<text x="252.2" y="137.4">GND_{DD}</text>
<text x="267.4" y="137.4">GND_{DD}</text>
<text x="274.3" y="132.6">LED RED</text>
<text x="23.5" y="142">File:</text>
<text x="28.7" y="142">RTC.kicad_sch</text>
<text x="31" y="138">SDA</text>
<text x="37.6" y="138.1">SDA_i2C0</text>
<text x="105.5" y="138">GND_{DD}</text>
<text x="16.5" y="144.7">Power</text>
<text x="43.5" y="148.8">5V_{DD}</text>
<text x="50.8" y="145">5V_{DD}</text>
<text x="219.2" y="148.8">J5</text>
<text x="41.9" y="155.2">GND_{DD}</text>
<text x="42.3" y="152.6">12V_{CC}</text>
<text x="55.8" y="151.5">1</text>
<text x="55.8" y="154.1">2</text>
<text x="203.8" y="155.3">MCU_UDPI</text>
<text x="215.2" y="154.1">1</text>
<text x="224.1" y="154.1">4</text>
<text x="239.4" y="155.2">C11</text>
<text x="254.6" y="155.2">C12</text>
<text x="265.7" y="153.8" transform="rotate(-90 265.7 153.8)">5V_{DD}</text>
<text x="16.5" y="161.7">File:</text>
<text x="21.7" y="161.7">2A</text>
<text x="25.2" y="161.7">5V</text>
<text x="28.7" y="161.7">DCDC conv.kicad_sch</text>
<text x="59" y="159">Screw_Terminal_01x02</text>
<text x="68.7" y="161.5">J9</text>
<text x="215.2" y="156.6">2</text>
<text x="215.2" y="159.1">3</text>
<text x="224.1" y="156.6">5</text>
<text x="224.1" y="159.1">6</text>
<text x="239.4" y="157.7">1u</text>
<text x="254.6" y="157.7">10n</text>
<text x="266.1" y="160.2">GND_{DD}</text>
<text x="49.5" y="166.6">GND_{DD}</text>
<text x="121.3" y="166.6">GND_{DD}</text>
<text x="70.5" y="173.6">Screw_Terminal_01x02</text>
<text x="80.1" y="171">J6</text>
<text x="127.6" y="168.5">5V_{DD}</text>
<text x="132.7" y="171">5V_{DD}</text>
<text x="83.7" y="178.8">1</text>
<text x="83.7" y="176.3">2</text>
<text x="89.5" y="176.3">1</text>
<text x="94.2" y="177.4">ANODE</text>
<text x="110.2" y="177.4">VCC</text>
<text x="117.1" y="174.7" transform="rotate(-90 117.1 174.7)">C15</text>
<text x="117.4" y="176.3">6</text>
<text x="119.6" y="174.9" transform="rotate(-90 119.6 174.9)">0.1u</text>
<text x="137.8" y="177.4">R26</text>
<text x="137.8" y="179.9">1k</text>
<text x="111.4" y="182.5">VO</text>
<text x="117.4" y="181.4">5</text>
<text x="142.1" y="182.6">COMP_ERROR_INTERUPT</text>
<text x="89.5" y="186.4">3</text>
<text x="94.2" y="187.6">CATHODE</text>
<text x="110" y="187.6">GND</text>
<text x="117.4" y="186.4">4</text>
<text x="125.7" y="187.6">GND_{DD}</text>
</g>
</svg>
